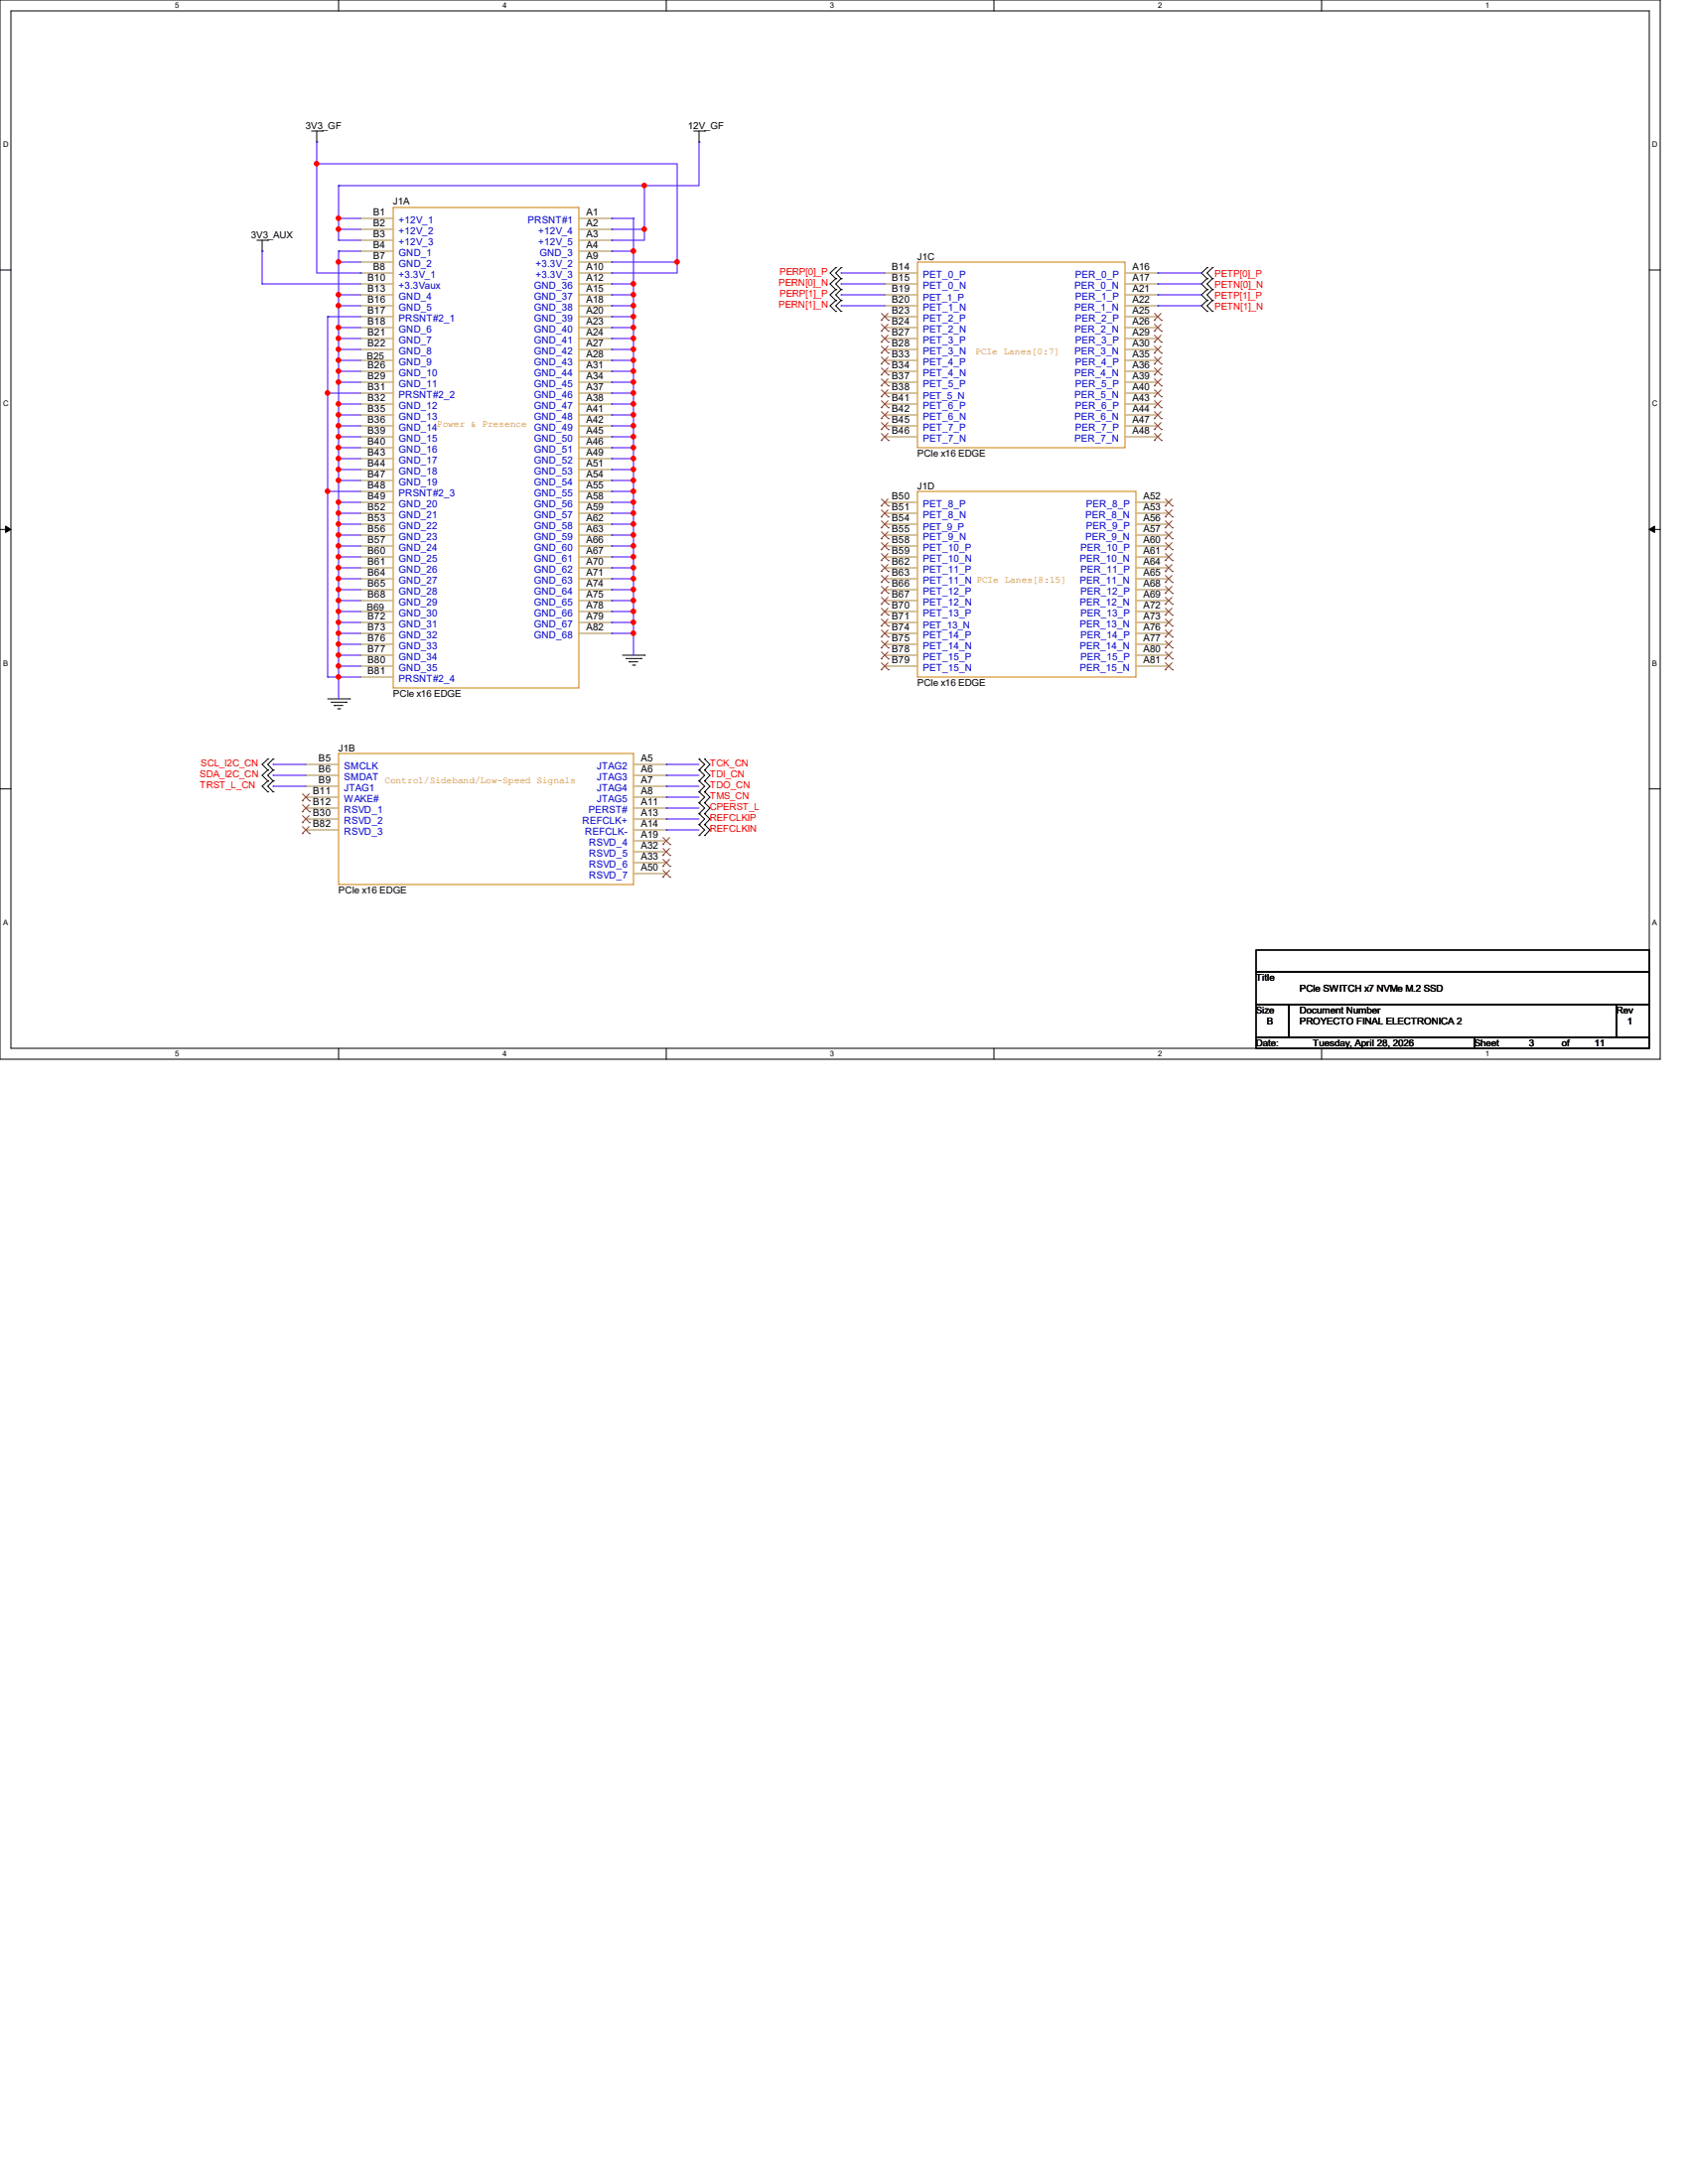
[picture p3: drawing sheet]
<svg xmlns="http://www.w3.org/2000/svg" width="216mm" height="279mm" viewBox="0 0 216 279" stroke-linecap="round" stroke-linejoin="round" font-family="sans-serif">
<path d="M0 0h212.3v135.5h-212.3zM1.4 1.4h209.5v132.7h-209.5z" fill="none" stroke="#000" stroke-width=".13"/>
<g fill="#fff">
<path d="M22.4 .2h.5v1.1h-.5z"/>
<path d="M22.4 134.3h.5v1.1h-.5z"/>
</g>
<path d="M43.3 0v1.4M43.3 134.1v1.4" fill="none" stroke="#000" stroke-width=".13"/>
<g fill="#fff">
<path d="M64.3 .2h.5v1.1h-.5z"/>
<path d="M64.3 134.3h.5v1.1h-.5z"/>
</g>
<path d="M85.2 0v1.4M85.2 134.1v1.4" fill="none" stroke="#000" stroke-width=".13"/>
<g fill="#fff">
<path d="M106.2 .2h.5v1.1h-.5z"/>
<path d="M106.2 134.3h.5v1.1h-.5z"/>
</g>
<path d="M127.1 0v1.4M127.1 134.1v1.4" fill="none" stroke="#000" stroke-width=".13"/>
<g fill="#fff">
<path d="M148.1 .2h.5v1.1h-.5z"/>
<path d="M148.1 134.3h.5v1.1h-.5z"/>
</g>
<path d="M169 0v1.4M169 134.1v1.4" fill="none" stroke="#000" stroke-width=".13"/>
<g fill="#fff">
<path d="M190 .2h.5v1.1h-.5z"/>
<path d="M190 134.3h.5v1.1h-.5z"/>
<path d="M.4 17.9h.7v1.1h-.7z"/>
<path d="M211.3 17.9h.7v1.1h-.7z"/>
<path d="M.4 51.1h.7v1.1h-.7z"/>
<path d="M211.3 51.1h.7v1.1h-.7z"/>
</g>
<path d="M0 34.5h1.4M210.9 34.5h1.4" fill="none" stroke="#000" stroke-width=".13"/>
<g fill="#fff">
<path d="M.4 84.3h.6v1.1h-.6z"/>
<path d="M211.3 84.3h.7v1.1h-.7z"/>
</g>
<path d="M0 67.7h1.4M210.9 67.7h1.4" fill="none" stroke="#000" stroke-width=".13"/>
<path d="M.7 67.3l.7 .4-.7 .4zM210.9 67.7l.7-.4v.8z" fill="#000" stroke="#000" stroke-width=".13"/>
<g fill="#fff">
<path d="M.4 117.5h.6v1.1h-.6z"/>
<path d="M211.3 117.5h.7v1.1h-.7z"/>
</g>
<g fill="none" stroke="#000" stroke-width=".13">
<path d="M39.8 16.8h1.4M40.5 18.2h.1M40.5 16.8v1.4M41.2 16.8h.1M88.7 16.8h1.4M89.4 18.2h.1M89.4 16.8v1.4M90.1 16.8h.1M32.9 30.7h1.3M33.5 32.1h.1M33.5 30.7v1.4M34.2 30.7h.1"/>
<path d="M106.9 35.6h.1M106.9 34.2h.1M106.9 37h.1M106.9 38.4h.1M106.9 39.8h.1M106.9 34.2l-.7 .7 .7 .7M106.9 35.6l-.7 .7 .7 .7M106.9 37l-.7 .7 .7 .7M106.9 38.4l-.7 .7 .7 .7M107.6 35.6h.1M107.6 34.2h.1M107.6 37h.1"/>
<path d="M107.6 38.4h.1M107.6 39.8h.1M107.6 34.2l-.7 .7 .7 .7M107.6 35.6l-.7 .7 .7 .7M107.6 37l-.7 .7 .7 .7M107.6 38.4l-.7 .7 .7 .7M154.4 34.2h.1M154.4 35.6h.1M154.4 37h.1M154.4 38.4h.1M154.4 39.8h.1M154.4 34.2l-.7 .7 .7 .7"/>
<path d="M154.4 35.6l-.7 .7 .7 .7M154.4 37l-.7 .7 .7 .7M154.4 38.4l-.7 .7 .7 .7M155.1 35.6h.1M155.1 34.2h.1M155.1 37h.1M155.1 38.4h.1M155.1 39.8h.1M155.1 38.4l-.7 .7 .7 .7M155.1 34.2l-.7 .7 .7 .7M155.1 35.6l-.7 .7 .7 .7M155.1 37l-.7 .7 .7 .7"/>
<path d="M34.2 98.5h.1M34.2 97.1h.1M34.2 99.9h.1M34.2 97.1l-.7 .7 .7 .7M34.2 98.5l-.7 .7 .7 .7M34.2 99.9l-.7 .7 .7 .7M34.9 98.5h.1M34.9 97.1h.1M34.9 99.9h.1M34.9 97.1l-.7 .7 .7 .7M34.9 98.5l-.7 .7 .7 .7M34.9 99.9l-.7 .7 .7 .7"/>
<path d="M41.9 89.4h2.8M42.3 89.8h2M42.8 90.3h.1M42.8 90.3h1.1M43.2 90.7h.2M43.4 90.7h.1M44.3 89.8h.1M44.7 89.4h.1M79.6 83.8h2.8M80.1 84.2h1.9M80.5 84.7h.1M80.5 84.7h1.1"/>
<path d="M80.9 85.1h.3M81.2 85.1h.1M82 84.2h.1M82.4 83.8h.1M89.4 99.9h.1M89.4 98.5h.1M89.4 97.1h.1M89.4 98.5l.7 .7-.7 .7M89.4 99.9l.7 .7-.7 .7M89.4 97.1l.7 .7-.7 .7M90.1 99.9h.1M90.1 98.5h.1"/>
<path d="M90.1 97.1h.1M90.1 98.5l.7 .7-.7 .7M90.1 99.9l.7 .7-.7 .7M90.1 97.1l.7 .7-.7 .7M0 100.9h1.4M34.2 101.3h.1M34.9 101.3h.1M89.4 106.9h.1M89.4 105.5h.1M89.4 104.1h.1M89.4 102.7h.1M89.4 101.3h.1"/>
<path d="M89.4 105.5l.7 .7-.7 .7M89.4 104.1l.7 .7-.7 .7M89.4 102.7l.7 .7-.7 .7M89.4 101.3l.7 .7-.7 .7M90.1 106.9h.1M90.1 105.5h.1M90.1 104.1h.1M90.1 102.7h.1M90.1 101.3h.1M90.1 105.5l.7 .7-.7 .7M90.1 104.1l.7 .7-.7 .7M90.1 102.7l.7 .7-.7 .7"/>
<path d="M90.1 101.3l.7 .7-.7 .7M210.9 100.9h1.4M160.7 121.5h50.2v2.8h-50.2zM160.7 124.3h50.2v4.2h-50.2zM160.7 128.5h4.1v4.2h-4.1zM160.7 132.7h27.9v1.4h-27.9zM164.8 128.5h42v4.2h-42zM188.6 132.7h22.3v1.4h-22.3zM206.8 128.5h4.1v4.2h-4.1z"/>
</g>
<path d="M50.3 26.5h23.7v61.5h-23.7zM117.3 33.5h26.6v23.8h-26.6zM117.3 62.9h28v23.7h-28zM43.3 96.4h37.7v16.8h-37.7z" fill="none" stroke="#cc8006" stroke-width=".13"/>
<g fill="none" stroke="#a84" stroke-width=".13">
<path d="M46.1 27.9h.1M46.1 29.3h.1M46.1 30.7h.1M46.1 32.1h.1M46.1 33.5h.1M46.1 34.9h.1M46.1 36.3h.1M46.1 37.7h.1M46.1 39.1h.1M46.1 27.9h4.2M46.1 29.3h4.2M46.1 30.7h4.2"/>
<path d="M46.1 32.1h4.2M46.1 33.5h4.2M46.1 34.9h4.2M46.1 36.3h4.2M46.1 37.7h4.2M46.1 39.1h4.2M74 27.9h4.2M74 29.3h4.2M74 30.7h4.2M74 32.1h4.2M74 33.5h4.2M74 34.9h4.2"/>
<path d="M74 36.3h4.2M74 37.7h4.2M74 39.1h4.2M78.2 27.9h.1M78.2 29.3h.1M78.2 30.7h.1M78.2 32.1h.1M78.2 33.5h.1M78.2 34.9h.1M78.2 36.3h.1M78.2 37.7h.1M78.2 39.1h.1"/>
<path d="M113.2 34.9h.1M113.2 36.3h.1M113.2 37.7h.1M113.2 39.1h.1M113.2 34.9h4.1M113.2 36.3h4.1M113.2 37.7h4.1M113.2 39.1h4.1M143.9 34.9h4.2M143.9 36.3h4.2M143.9 37.7h4.2M143.9 39.1h4.2"/>
<path d="M148.1 34.9h.1M148.1 36.3h.1M148.1 37.7h.1M148.1 39.1h.1M46.1 40.5h.1M46.1 41.9h.1M46.1 43.3h.1M46.1 44.7h.1M46.1 46.1h.1M46.1 48.9h.1M46.1 47.5h.1M46.1 50.3h.1"/>
<path d="M46.1 51.7h.1M46.1 54.5h.1M46.1 53.1h.1M46.1 55.9h.1M46.1 57.3h.1M46.1 58.7h.1M46.1 40.5h4.2M46.1 41.9h4.2M46.1 43.3h4.2M46.1 44.7h4.2M46.1 46.1h4.2M46.1 47.5h4.2"/>
<path d="M46.1 48.9h4.2M46.1 50.3h4.2M46.1 51.7h4.2M46.1 53.1h4.2M46.1 54.5h4.2M46.1 55.9h4.2M46.1 57.3h4.2M46.1 58.7h4.2M74 40.5h4.2M74 41.9h4.2M74 43.3h4.2M74 44.7h4.2"/>
<path d="M74 46.1h4.2M74 47.5h4.2M74 48.9h4.2M74 50.3h4.2M74 51.7h4.2M74 53.1h4.2M74 54.5h4.2M74 55.9h4.2M74 57.3h4.2M74 58.7h4.2M78.2 40.5h.1M78.2 41.9h.1"/>
<path d="M78.2 43.3h.1M78.2 44.7h.1M78.2 46.1h.1M78.2 47.5h.1M78.2 48.9h.1M78.2 50.3h.1M78.2 51.7h.1M78.2 53.1h.1M78.2 54.5h.1M78.2 55.9h.1M78.2 57.3h.1M78.2 58.7h.1"/>
<path d="M113.2 40.5h.1M113.2 43.3h.1M113.2 46.1h.1M113.2 48.9h.1M113.2 51.7h.1M113.2 54.5h.1M113.2 41.9h.1M113.2 44.7h.1M113.2 47.5h.1M113.2 50.3h.1M113.2 53.1h.1M113.2 55.9h.1"/>
<path d="M113.2 40.5h4.1M113.2 41.9h4.1M113.2 43.3h4.1M113.2 44.7h4.1M113.2 46.1h4.1M113.2 47.5h4.1M113.2 48.9h4.1M113.2 50.3h4.1M113.2 51.7h4.1M113.2 53.1h4.1M113.2 54.5h4.1M113.2 55.9h4.1"/>
<path d="M143.9 40.5h4.2M143.9 41.9h4.2M143.9 43.3h4.2M143.9 44.7h4.2M143.9 46.1h4.2M143.9 47.5h4.2M143.9 48.9h4.2M143.9 50.3h4.2M143.9 51.7h4.2M143.9 53.1h4.2M143.9 54.5h4.2M143.9 55.9h4.2"/>
<path d="M148.1 40.5h.1M148.1 43.3h.1M148.1 46.1h.1M148.1 48.9h.1M148.1 51.7h.1M148.1 54.5h.1M148.1 41.9h.1M148.1 44.7h.1M148.1 47.5h.1M148.1 50.3h.1M148.1 53.1h.1M148.1 55.9h.1"/>
<path d="M46.1 60.1h.1M46.1 61.5h.1M46.1 62.9h.1M46.1 65.7h.1M46.1 64.3h.1M46.1 67.1h.1M46.1 68.5h.1M46.1 69.8h.1M46.1 71.2h.1M46.1 72.6h.1M46.1 74h.1M46.1 75.4h.1"/>
<path d="M46.1 76.8h.1M46.1 78.2h.1M46.1 79.6h.1M46.1 60.1h4.2M46.1 61.5h4.2M46.1 62.9h4.2M46.1 64.3h4.2M46.1 65.7h4.2M46.1 68.5h4.2M46.1 69.8h4.2M46.1 71.2h4.2M46.1 72.6h4.2"/>
<path d="M46.1 74h4.2M46.1 75.4h4.2M46.1 76.8h4.2M46.1 78.2h4.2M46.1 79.6h4.2M46.1 67.1h4.2M74 60.1h4.2M74 61.5h4.2M74 62.9h4.2M74 64.3h4.2M74 65.7h4.2M74 68.5h4.2"/>
<path d="M74 69.8h4.2M74 71.2h4.2M74 72.6h4.2M74 74h4.2M74 75.4h4.2M74 76.8h4.2M74 78.2h4.2M74 79.6h4.2M74 67.1h4.2M78.2 60.1h.1M78.2 61.5h.1M78.2 62.9h.1"/>
<path d="M78.2 64.3h.1M78.2 65.7h.1M78.2 68.5h.1M78.2 69.8h.1M78.2 71.2h.1M78.2 72.6h.1M78.2 74h.1M78.2 75.4h.1M78.2 76.8h.1M78.2 78.2h.1M78.2 79.6h.1M78.2 67.1h.1"/>
<path d="M113.2 64.3h.1M113.2 65.7h.1M113.2 67.1h.1M113.2 69.8h.1M113.2 72.6h.1M113.2 75.4h.1M113.2 78.2h.1M113.2 68.5h.1M113.2 71.2h.1M113.2 74h.1M113.2 76.8h.1M113.2 79.6h.1"/>
<path d="M113.2 64.3h4.1M113.2 65.7h4.1M113.2 68.5h4.1M113.2 69.8h4.1M113.2 71.2h4.1M113.2 72.6h4.1M113.2 74h4.1M113.2 75.4h4.1M113.2 76.8h4.1M113.2 78.2h4.1M113.2 79.6h4.1M113.2 67.1h4.1"/>
<path d="M145.3 64.3h4.2M145.3 65.7h4.2M145.3 68.5h4.2M145.3 69.8h4.2M145.3 71.2h4.2M145.3 72.6h4.2M145.3 74h4.2M145.3 75.4h4.2M145.3 76.8h4.2M145.3 78.2h4.2M145.3 79.6h4.2M145.3 67.1h4.2"/>
<path d="M149.5 64.3h.1M149.5 65.7h.1M149.5 67.1h.1M149.5 69.8h.1M149.5 72.6h.1M149.5 75.4h.1M149.5 78.2h.1M149.5 68.5h.1M149.5 71.2h.1M149.5 74h.1M149.5 76.8h.1M149.5 79.6h.1"/>
<path d="M39.1 97.8h.1M39.1 99.2h.1M39.1 97.8h4.2M39.1 99.2h4.2M46.1 81h.1M46.1 82.4h.1M46.1 83.8h.1M46.1 85.2h.1M46.1 86.6h.1M46.1 81h4.2M46.1 82.4h4.2M46.1 83.8h4.2"/>
<path d="M46.1 85.2h4.2M46.1 86.6h4.2M74 81h4.2M78.2 81h.1M81 97.8h4.2M81 99.2h4.2M85.2 97.8h.1M85.2 99.2h.1M113.2 81h.1M113.2 83.8h.1M113.2 82.4h.1M113.2 85.2h.1"/>
<path d="M113.2 81h4.1M113.2 82.4h4.1M113.2 83.8h4.1M113.2 85.2h4.1M145.3 81h4.2M145.3 82.4h4.2M145.3 83.8h4.2M145.3 85.2h4.2M149.5 81h.1M149.5 83.8h.1M149.5 82.4h.1M149.5 85.2h.1"/>
<path d="M39.1 100.6h.1M39.1 102h.1M39.1 103.4h.1M39.1 104.8h.1M39.1 106.2h.1M39.1 100.6h4.2M39.1 102h4.2M39.1 103.4h4.2M39.1 104.8h4.2M39.1 106.2h4.2M81 100.6h4.2M81 102h4.2"/>
<path d="M81 103.4h4.2M81 104.8h4.2M81 106.2h4.2M81 107.6h4.2M81 109h4.2M81 110.4h4.2M81 111.8h4.2M85.2 100.6h.1M85.2 102h.1M85.2 103.4h.1M85.2 104.8h.1M85.2 106.2h.1"/>
<path d="M85.2 107.6h.1M85.2 109h.1M85.2 110.4h.1M85.2 111.8h.1"/>
</g>
<g fill="none" stroke="#804000" stroke-width=".13">
<path d="M112.7 41h.1M112.7 43.8h.1M112.7 46.6h.1M112.7 49.4h.1M112.7 52.2h.1M112.7 54.9h.1M112.7 42.4h.1M112.7 45.2h.1M112.7 48h.1M112.7 50.8h.1M112.7 53.6h.1M112.7 56.3h.1"/>
<path d="M112.7 40.1l.9 .9M112.7 42.9l.9 .9M112.7 45.7l.9 .9M112.7 48.5l.9 .9M112.7 51.3l.9 .9M112.7 54.1l.9 .8M112.7 41.5l.9 .9M112.7 44.3l.9 .9M112.7 47.1l.9 .9M112.7 49.9l.9 .9M112.7 52.7l.9 .9M112.7 55.5l.9 .8"/>
<path d="M113.6 40.1l-.9 .9M113.6 42.9l-.9 .9M113.6 45.7l-.9 .9M113.6 48.5l-.9 .9M113.6 51.3l-.9 .9M113.6 54.1l-.9 .8M113.6 41.5l-.9 .9M113.6 44.3l-.9 .9M113.6 47.1l-.9 .9M113.6 49.9l-.9 .9M113.6 52.7l-.9 .9M113.6 55.5l-.9 .8"/>
<path d="M113.6 41h.1M113.6 43.8h.1M113.6 46.6h.1M113.6 49.4h.1M113.6 52.2h.1M113.6 54.9h.1M113.6 42.4h.1M113.6 45.2h.1M113.6 48h.1M113.6 50.8h.1M113.6 53.6h.1M113.6 56.3h.1"/>
<path d="M147.6 41h.1M147.6 43.8h.1M147.6 46.6h.1M147.6 49.4h.1M147.6 52.2h.1M147.6 54.9h.1M147.6 42.4h.1M147.6 45.2h.1M147.6 48h.1M147.6 50.8h.1M147.6 53.6h.1M147.6 56.3h.1"/>
<path d="M147.7 40.1l.8 .9M147.7 42.9l.8 .9M147.7 45.7l.8 .9M147.7 48.5l.8 .9M147.7 51.3l.8 .9M147.7 54.1l.8 .8M147.7 41.5l.8 .9M147.7 44.3l.8 .9M147.7 47.1l.8 .9M147.7 49.9l.8 .9M147.7 52.7l.8 .9M147.7 55.5l.8 .8"/>
<path d="M148.5 40.1l-.9 .9M148.5 42.9l-.9 .9M148.5 45.7l-.9 .9M148.5 48.5l-.9 .9M148.5 51.3l-.9 .9M148.5 54.1l-.9 .8M148.5 41.5l-.9 .9M148.5 44.3l-.9 .9M148.5 47.1l-.9 .9M148.5 49.9l-.9 .9M148.5 52.7l-.9 .9M148.5 55.5l-.9 .8"/>
<path d="M148.5 41h.1M148.5 43.8h.1M148.5 46.6h.1M148.5 49.4h.1M148.5 52.2h.1M148.5 54.9h.1M148.5 42.4h.1M148.5 45.2h.1M148.5 48h.1M148.5 50.8h.1M148.5 53.6h.1M148.5 56.3h.1"/>
<path d="M112.7 64.7h.1M112.7 66.1h.1M112.7 67.5h.1M112.7 70.3h.1M112.7 73.1h.1M112.7 75.9h.1M112.7 78.7h.1M112.7 68.9h.1M112.7 71.7h.1M112.7 74.5h.1M112.7 77.3h.1M112.7 63.8l.9 .9"/>
<path d="M112.7 65.2l.9 .9M112.7 66.6l.9 .9M112.7 69.4l.9 .9M112.7 72.2l.9 .9M112.7 75l.9 .9M112.7 77.8l.9 .9M112.7 68l.9 .9M112.7 70.8l.9 .9M112.7 73.6l.9 .9M112.7 76.4l.9 .9M112.7 79.2l.9 .9M113.6 77.8l-.9 .9"/>
<path d="M113.6 79.2l-.9 .9M113.6 63.8l-.9 .9M113.6 65.2l-.9 .9M113.6 66.6l-.9 .9M113.6 69.4l-.9 .9M113.6 72.2l-.9 .9M113.6 75l-.9 .9M113.6 68l-.9 .9M113.6 70.8l-.9 .9M113.6 73.6l-.9 .9M113.6 76.4l-.9 .9M113.6 64.7h.1"/>
<path d="M113.6 66.1h.1M113.6 67.5h.1M113.6 70.3h.1M113.6 73.1h.1M113.6 75.9h.1M113.6 78.7h.1M113.6 68.9h.1M113.6 71.7h.1M113.6 74.5h.1M113.6 77.3h.1M149 64.7h.1M149 66.1h.1"/>
<path d="M149 67.5h.1M149 70.3h.1M149 73.1h.1M149 75.9h.1M149 78.7h.1M149 68.9h.1M149 71.7h.1M149 74.5h.1M149 77.3h.1M149.1 63.8l.8 .9M149.1 65.2l.8 .9M149.1 66.6l.8 .9"/>
<path d="M149.1 69.4l.8 .9M149.1 72.2l.8 .9M149.1 75l.8 .9M149.1 77.8l.8 .9M149.1 68l.8 .9M149.1 70.8l.8 .9M149.1 73.6l.8 .9M149.1 76.4l.8 .9M149.1 79.2l.8 .9M149.9 63.8l-.9 .9M149.9 65.2l-.9 .9M149.9 66.6l-.9 .9"/>
<path d="M149.9 69.4l-.9 .9M149.9 72.2l-.9 .9M149.9 75l-.9 .9M149.9 77.8l-.9 .9M149.9 68l-.9 .9M149.9 70.8l-.9 .9M149.9 73.6l-.9 .9M149.9 76.4l-.9 .9M149.9 79.2l-.9 .9M149.9 64.7h.1M149.9 66.1h.1M149.9 67.5h.1"/>
<path d="M149.9 70.3h.1M149.9 73.1h.1M149.9 75.9h.1M149.9 78.7h.1M149.9 68.9h.1M149.9 71.7h.1M149.9 74.5h.1M149.9 77.3h.1M112.7 81.5h.1M112.7 84.3h.1M112.7 80.1h.1M112.7 82.9h.1"/>
<path d="M112.7 85.7h.1M112.7 80.6l.9 .9M112.7 83.4l.9 .9M112.7 82l.9 .9M112.7 84.8l.9 .9M113.6 80.6l-.9 .9M113.6 83.4l-.9 .9M113.6 82l-.9 .9M113.6 84.8l-.9 .9M113.6 81.5h.1M113.6 84.3h.1M113.6 80.1h.1"/>
<path d="M113.6 82.9h.1M113.6 85.7h.1M149 81.5h.1M149 84.3h.1M149 80.1h.1M149 82.9h.1M149 85.7h.1M149.1 80.6l.8 .9M149.1 83.4l.8 .9M149.1 82l.8 .9M149.1 84.8l.8 .9M149.9 80.6l-.9 .9"/>
<path d="M149.9 83.4l-.9 .9M149.9 82l-.9 .9M149.9 84.8l-.9 .9M149.9 81.5h.1M149.9 84.3h.1M149.9 80.1h.1M149.9 82.9h.1M149.9 85.7h.1M38.7 102.4h.1M38.7 103.8h.1M38.7 105.2h.1M38.7 106.6h.1"/>
<path d="M38.7 101.6l.9 .8M38.7 103l.9 .8M38.7 104.4l.9 .8M38.7 105.7l.9 .9M39.5 101.6l-.8 .8M39.5 103l-.8 .8M39.5 104.4l-.8 .8M39.5 105.7l-.8 .9M39.6 102.4h.1M39.6 103.8h.1M39.6 105.2h.1M39.6 106.6h.1"/>
<path d="M84.8 108h.1M84.8 109.4h.1M84.8 110.8h.1M84.8 112.2h.1M84.8 107.1l.9 .9M84.8 108.5l.9 .9M84.8 109.9l.9 .9M84.8 111.3l.9 .9M85.6 108.5l-.8 .9M85.6 111.3l-.8 .9M85.6 109.9l-.8 .9M85.6 107.1l-.8 .9"/>
<path d="M85.7 108h.1M85.7 109.4h.1M85.7 110.8h.1M85.7 112.2h.1"/>
</g>
<g fill="none" stroke="#4200ff" stroke-width=".13">
<path d="M40.5 18.2h.1M40.5 18.2v16.7h5.6M89.4 18.2h.1M89.4 18.2v5.5h-46.1M33.5 36.3h.1M33.5 32.1h.1M33.5 36.3h12.6M33.5 32.1v4.2M40.5 21h.1M40.5 21h46.1v13.9h-8.4M43.3 32.1h.1M43.3 39.1h.1"/>
<path d="M43.3 37.7h.1M43.3 33.5h.1M43.3 27.9h.1M43.3 30.7h.1M43.3 29.3h.1M43.3 23.7h.1M43.3 32.1h2.8M43.3 37.7h2.8M43.3 39.1h2.8M43.3 23.7v7M43.3 32.1v57.3M43.3 33.5h2.8"/>
<path d="M43.3 27.9h2.8M43.3 30.7h2.8M43.3 29.3h2.8M46.1 34.9h.1M78.2 32.1h.1M78.2 36.3h.1M78.2 37.7h.1M78.2 39.1h.1M78.2 27.9h.1M78.2 29.3h.1M78.2 30.7h.1M78.2 33.5h.1"/>
<path d="M78.2 34.9h.1M78.2 32.1h2.8M78.2 36.3h2.8M78.2 37.7h2.8M78.2 39.1h2.8M78.2 33.5h8.4M78.2 27.9h2.8M78.2 29.3h4.2M81 32.1h.1M81 36.3h.1M81 37.7h.1M81 39.1h.1"/>
<path d="M81 27.9h.1M81 27.9v55.9M82.4 29.3h.1M82.4 23.7h.1M82.4 23.7v7h-4.2M86.6 33.5h.1M107.6 34.9h.1M107.6 36.3h.1M107.6 37.7h.1M107.6 39.1h.1M107.6 36.3h5.6M107.6 37.7h5.6"/>
<path d="M107.6 39.1h5.6M107.6 34.9h5.6M148.1 34.9h.1M148.1 36.3h.1M148.1 37.7h.1M148.1 39.1h.1M148.1 36.3h5.6M148.1 37.7h5.6M148.1 39.1h5.6M148.1 34.9h5.6M41.9 40.5h.1M41.9 50.3h.1"/>
<path d="M41.9 40.5h4.2M41.9 50.3h4.2M41.9 40.5v46.1M43.3 58.7h.1M43.3 57.3h.1M43.3 55.9h.1M43.3 54.5h.1M43.3 53.1h.1M43.3 51.7h.1M43.3 48.9h.1M43.3 47.5h.1M43.3 46.1h.1"/>
<path d="M43.3 44.7h.1M43.3 43.3h.1M43.3 41.9h.1M43.3 41.9h2.8M43.3 43.3h2.8M43.3 44.7h2.8M43.3 46.1h2.8M43.3 47.5h2.8M43.3 48.9h2.8M43.3 51.7h2.8M43.3 53.1h2.8M43.3 54.5h2.8"/>
<path d="M43.3 55.9h2.8M43.3 57.3h2.8M43.3 58.7h2.8M78.2 40.5h.1M78.2 41.9h.1M78.2 43.3h.1M78.2 44.7h.1M78.2 46.1h.1M78.2 47.5h.1M78.2 48.9h.1M78.2 50.3h.1M78.2 51.7h.1"/>
<path d="M78.2 53.1h.1M78.2 54.5h.1M78.2 55.9h.1M78.2 57.3h.1M78.2 58.7h.1M78.2 40.5h2.8M78.2 41.9h2.8M78.2 43.3h2.8M78.2 44.7h2.8M78.2 46.1h2.8M78.2 47.5h2.8M78.2 48.9h2.8"/>
<path d="M78.2 50.3h2.8M78.2 51.7h2.8M78.2 53.1h2.8M78.2 54.5h2.8M78.2 55.9h2.8M78.2 57.3h2.8M78.2 58.7h2.8M81 40.5h.1M81 41.9h.1M81 43.3h.1M81 44.7h.1M81 46.1h.1"/>
<path d="M81 47.5h.1M81 48.9h.1M81 50.3h.1M81 51.7h.1M81 53.1h.1M81 54.5h.1M81 55.9h.1M81 57.3h.1M81 58.7h.1M41.9 62.9h.1M41.9 62.9h4.2M43.3 79.6h.1"/>
<path d="M43.3 78.2h.1M43.3 76.8h.1M43.3 75.4h.1M43.3 74h.1M43.3 72.6h.1M43.3 71.2h.1M43.3 69.8h.1M43.3 68.5h.1M43.3 67.1h.1M43.3 65.7h.1M43.3 64.3h.1M43.3 61.5h.1"/>
<path d="M43.3 60.1h.1M43.3 60.1h2.8M43.3 61.5h2.8M43.3 64.3h2.8M43.3 65.7h2.8M43.3 67.1h2.8M43.3 68.5h2.8M43.3 69.8h2.8M43.3 71.2h2.8M43.3 72.6h2.8M43.3 74h2.8M43.3 75.4h2.8"/>
<path d="M43.3 76.8h2.8M43.3 78.2h2.8M43.3 79.6h2.8M78.2 60.1h.1M78.2 61.5h.1M78.2 62.9h.1M78.2 64.3h.1M78.2 65.7h.1M78.2 67.1h.1M78.2 68.5h.1M78.2 69.8h.1M78.2 71.2h.1"/>
<path d="M78.2 72.6h.1M78.2 74h.1M78.2 75.4h.1M78.2 76.8h.1M78.2 78.2h.1M78.2 79.6h.1M78.2 60.1h2.8M78.2 61.5h2.8M78.2 62.9h2.8M78.2 64.3h2.8M78.2 65.7h2.8M78.2 67.1h2.8"/>
<path d="M78.2 68.5h2.8M78.2 69.8h2.8M78.2 71.2h2.8M78.2 72.6h2.8M78.2 74h2.8M78.2 75.4h2.8M78.2 76.8h2.8M78.2 78.2h2.8M78.2 79.6h2.8M81 60.1h.1M81 61.5h.1M81 62.9h.1"/>
<path d="M81 64.3h.1M81 65.7h.1M81 67.1h.1M81 68.5h.1M81 69.8h.1M81 71.2h.1M81 72.6h.1M81 74h.1M81 75.4h.1M81 76.8h.1M81 78.2h.1M81 79.6h.1"/>
<path d="M34.9 97.8h.1M34.9 99.2h.1M34.9 97.8h4.2M34.9 99.2h4.2M41.9 86.6h.1M41.9 86.6h4.2M43.3 85.2h.1M43.3 83.8h.1M43.3 82.4h.1M43.3 81h.1M43.3 86.6h.1M43.3 81h2.8"/>
<path d="M43.3 85.2h2.8M43.3 83.8h2.8M43.3 82.4h2.8M78.2 81h.1M78.2 81h2.8M81 81h.1M85.2 97.8h.1M85.2 99.2h.1M85.2 97.8h4.2M85.2 99.2h4.2M34.9 100.6h.1M34.9 100.6h4.2"/>
<path d="M85.2 103.4h.1M85.2 104.8h.1M85.2 106.2h.1M85.2 100.6h.1M85.2 102h.1M85.2 103.4h4.2M85.2 104.8h4.2M85.2 106.2h4.2M85.2 100.6h4.2M85.2 102h4.2"/>
</g>
<g fill="#f00" stroke="#f00" stroke-width=".13">
<circle cx="81" cy="81" r=".28"/>
<circle cx="81" cy="36.3" r=".28"/>
<circle cx="81" cy="32.1" r=".28"/>
<circle cx="81" cy="37.7" r=".28"/>
<circle cx="81" cy="39.1" r=".28"/>
<circle cx="81" cy="40.5" r=".28"/>
<circle cx="81" cy="41.9" r=".28"/>
<circle cx="81" cy="43.3" r=".28"/>
<circle cx="81" cy="44.7" r=".28"/>
<circle cx="81" cy="46.1" r=".28"/>
<circle cx="81" cy="47.5" r=".28"/>
<circle cx="81" cy="48.9" r=".28"/>
<circle cx="81" cy="50.3" r=".28"/>
<circle cx="81" cy="51.7" r=".28"/>
<circle cx="81" cy="53.1" r=".28"/>
<circle cx="81" cy="54.5" r=".28"/>
<circle cx="81" cy="55.9" r=".28"/>
<circle cx="81" cy="57.3" r=".28"/>
<circle cx="81" cy="58.7" r=".28"/>
<circle cx="81" cy="60" r=".28"/>
<circle cx="81" cy="61.4" r=".28"/>
<circle cx="81" cy="62.8" r=".28"/>
<circle cx="81" cy="64.2" r=".28"/>
<circle cx="81" cy="65.6" r=".28"/>
<circle cx="81" cy="67" r=".28"/>
<circle cx="81" cy="69.8" r=".28"/>
<circle cx="81" cy="68.4" r=".28"/>
<circle cx="81" cy="71.2" r=".28"/>
<circle cx="81" cy="72.6" r=".28"/>
<circle cx="81" cy="74" r=".28"/>
<circle cx="81" cy="75.4" r=".28"/>
<circle cx="81" cy="76.8" r=".28"/>
<circle cx="81" cy="78.2" r=".28"/>
<circle cx="81" cy="79.6" r=".28"/>
<circle cx="43.3" cy="83.8" r=".28"/>
<circle cx="43.3" cy="82.4" r=".28"/>
<circle cx="43.3" cy="81" r=".28"/>
<circle cx="43.3" cy="79.6" r=".28"/>
<circle cx="43.3" cy="78.2" r=".28"/>
<circle cx="43.3" cy="76.8" r=".28"/>
<circle cx="43.3" cy="75.4" r=".28"/>
<circle cx="43.3" cy="74" r=".28"/>
<circle cx="43.3" cy="72.6" r=".28"/>
<circle cx="43.3" cy="71.2" r=".28"/>
<circle cx="43.3" cy="69.8" r=".28"/>
<circle cx="43.3" cy="68.4" r=".28"/>
<circle cx="43.3" cy="67" r=".28"/>
<circle cx="43.3" cy="65.6" r=".28"/>
<circle cx="43.3" cy="64.2" r=".28"/>
<circle cx="43.3" cy="61.4" r=".28"/>
<circle cx="43.3" cy="60" r=".28"/>
<circle cx="43.3" cy="58.7" r=".28"/>
<circle cx="43.3" cy="57.3" r=".28"/>
<circle cx="43.3" cy="55.9" r=".28"/>
<circle cx="43.3" cy="54.5" r=".28"/>
<circle cx="43.3" cy="53.1" r=".28"/>
<circle cx="43.3" cy="51.7" r=".28"/>
<circle cx="43.3" cy="48.9" r=".28"/>
<circle cx="43.3" cy="47.5" r=".28"/>
<circle cx="43.3" cy="46.1" r=".28"/>
<circle cx="43.3" cy="44.7" r=".28"/>
<circle cx="43.3" cy="43.3" r=".28"/>
<circle cx="43.3" cy="41.9" r=".28"/>
<circle cx="43.3" cy="39.1" r=".28"/>
<circle cx="43.3" cy="37.7" r=".28"/>
<circle cx="43.3" cy="33.5" r=".28"/>
<circle cx="43.3" cy="86.6" r=".28"/>
<circle cx="43.3" cy="85.2" r=".28"/>
<circle cx="43.3" cy="29.3" r=".28"/>
<circle cx="82.4" cy="29.3" r=".28"/>
<circle cx="82.4" cy="23.7" r=".28"/>
<circle cx="43.3" cy="27.9" r=".28"/>
<circle cx="86.6" cy="33.5" r=".28"/>
<circle cx="41.9" cy="62.8" r=".28"/>
<circle cx="41.9" cy="50.3" r=".28"/>
<circle cx="40.5" cy="20.9" r=".28"/>
</g>
<g font-size="1.3">
<text x="47.7" y="27.6">B1</text>
<text x="47.7" y="29">B2</text>
<text x="75" y="27.6">A1</text>
<text x="75" y="29">A2</text>
<text x="47" y="36">B10</text>
<text x="47.7" y="30.4">B3</text>
<text x="47.7" y="31.8">B4</text>
<text x="47.7" y="33.2">B7</text>
<text x="47.7" y="34.6">B8</text>
<text x="75" y="30.4">A3</text>
<text x="75" y="31.8">A4</text>
<text x="75" y="33.2">A9</text>
<text x="75" y="34.6">A10</text>
<text x="75" y="36">A12</text>
<text x="114.1" y="34.6">B14</text>
<text x="114.1" y="36">B15</text>
<text x="144.9" y="34.6">A16</text>
<text x="144.9" y="36">A17</text>
<text x="47" y="37.4">B13</text>
<text x="47" y="40.2">B17</text>
<text x="47" y="38.8">B16</text>
<text x="47" y="41.6">B18</text>
<text x="75" y="37.4">A15</text>
<text x="75" y="38.8">A18</text>
<text x="75" y="40.2">A20</text>
<text x="75" y="41.6">A23</text>
<text x="114.1" y="37.4">B19</text>
<text x="114.1" y="40.2">B23</text>
<text x="114.1" y="38.8">B20</text>
<text x="114.1" y="41.6">B24</text>
<text x="144.9" y="37.4">A21</text>
<text x="144.9" y="40.2">A25</text>
<text x="144.9" y="38.8">A22</text>
<text x="144.9" y="41.6">A26</text>
<text x="47" y="43">B21</text>
<text x="47" y="44.4">B22</text>
<text x="47" y="47.2">B26</text>
<text x="75" y="43">A24</text>
<text x="75" y="44.4">A27</text>
<text x="75" y="45.8">A28</text>
<text x="75" y="47.2">A31</text>
<text x="114.1" y="43">B27</text>
<text x="114.1" y="45.8">B33</text>
<text x="114.1" y="44.4">B28</text>
<text x="114.1" y="47.2">B34</text>
<text x="144.9" y="43">A29</text>
<text x="144.9" y="45.8">A35</text>
<text x="144.9" y="44.4">A30</text>
<text x="144.9" y="47.2">A36</text>
<text x="47" y="48.6">B29</text>
<text x="47" y="50">B31</text>
<text x="47" y="51.3">B32</text>
<text x="47" y="52.7">B35</text>
<text x="75" y="48.6">A34</text>
<text x="75" y="50">A37</text>
<text x="75" y="51.3">A38</text>
<text x="75" y="52.7">A41</text>
<text x="114.1" y="48.6">B37</text>
<text x="114.1" y="51.3">B41</text>
<text x="114.1" y="50">B38</text>
<text x="114.1" y="52.7">B42</text>
<text x="144.9" y="48.6">A39</text>
<text x="144.9" y="51.3">A43</text>
<text x="144.9" y="50">A40</text>
<text x="144.9" y="52.7">A44</text>
<text x="47" y="54.1">B36</text>
<text x="47" y="55.5">B39</text>
<text x="47" y="56.9">B40</text>
<text x="47" y="58.3">B43</text>
<text x="47" y="59.7">B44</text>
<text x="75" y="54.1">A42</text>
<text x="75" y="55.5">A45</text>
<text x="75" y="56.9">A46</text>
<text x="75" y="58.3">A49</text>
<text x="75" y="59.7">A51</text>
<text x="114.1" y="54.1">B45</text>
<text x="114.1" y="55.5">B46</text>
<text x="144.9" y="54.1">A47</text>
<text x="144.9" y="55.5">A48</text>
<text x="47" y="61.1">B47</text>
<text x="47" y="62.5">B48</text>
<text x="47" y="65.3">B52</text>
<text x="47" y="63.9">B49</text>
<text x="75" y="61.1">A54</text>
<text x="75" y="62.5">A55</text>
<text x="75" y="63.9">A58</text>
<text x="75" y="65.3">A59</text>
<text x="114.1" y="63.9">B50</text>
<text x="114.1" y="65.3">B51</text>
<text x="146.3" y="63.9">A52</text>
<text x="146.3" y="65.3">A53</text>
<text x="47" y="66.7">B53</text>
<text x="47" y="68.1">B56</text>
<text x="47" y="69.5">B57</text>
<text x="47" y="70.9">B60</text>
<text x="75" y="68.1">A63</text>
<text x="75" y="69.5">A66</text>
<text x="75" y="70.9">A67</text>
<text x="75" y="66.7">A62</text>
<text x="114.1" y="66.7">B54</text>
<text x="114.1" y="69.5">B58</text>
<text x="114.1" y="68.1">B55</text>
<text x="114.1" y="70.9">B59</text>
<text x="146.3" y="66.7">A56</text>
<text x="146.3" y="69.5">A60</text>
<text x="146.3" y="68.1">A57</text>
<text x="146.3" y="70.9">A61</text>
<text x="47" y="72.3">B61</text>
<text x="47" y="73.7">B64</text>
<text x="47" y="75.1">B65</text>
<text x="47" y="76.5">B68</text>
<text x="75" y="72.3">A70</text>
<text x="75" y="73.7">A71</text>
<text x="75" y="75.1">A74</text>
<text x="75" y="76.5">A75</text>
<text x="75" y="77.9">A78</text>
<text x="114.1" y="72.3">B62</text>
<text x="114.1" y="75.1">B66</text>
<text x="114.1" y="77.9">B70</text>
<text x="114.1" y="73.7">B63</text>
<text x="114.1" y="76.5">B67</text>
<text x="146.3" y="72.3">A64</text>
<text x="146.3" y="75.1">A68</text>
<text x="146.3" y="77.9">A72</text>
<text x="146.3" y="73.7">A65</text>
<text x="146.3" y="76.5">A69</text>
<text x="47" y="79.3">B72</text>
<text x="47" y="80.7">B73</text>
<text x="47" y="82.1">B76</text>
<text x="47" y="83.5">B77</text>
<text x="75" y="79.3">A79</text>
<text x="75" y="80.7">A82</text>
<text x="114.1" y="80.7">B74</text>
<text x="114.1" y="83.5">B78</text>
<text x="114.1" y="79.3">B71</text>
<text x="114.1" y="82.1">B75</text>
<text x="146.3" y="80.7">A76</text>
<text x="146.3" y="83.5">A80</text>
<text x="146.3" y="79.3">A73</text>
<text x="146.3" y="82.1">A77</text>
<text x="47" y="84.9">B80</text>
<text x="47" y="86.3">B81</text>
<text x="114.1" y="84.9">B79</text>
<text x="146.3" y="84.9">A81</text>
<text x="40" y="101.6">B11</text>
<text x="40.8" y="97.4">B5</text>
<text x="40.8" y="98.8">B6</text>
<text x="40.8" y="100.2">B9</text>
<text x="82" y="97.4">A5</text>
<text x="82" y="98.8">A6</text>
<text x="82" y="100.2">A7</text>
<text x="82" y="101.6">A8</text>
<text x="40" y="103">B12</text>
<text x="40" y="104.4">B30</text>
<text x="40" y="105.8">B82</text>
<text x="82" y="103">A11</text>
<text x="82" y="104.4">A13</text>
<text x="82" y="105.8">A14</text>
<text x="82" y="107.2">A19</text>
<text x="82" y="108.6">A32</text>
<text x="82" y="110">A33</text>
<text x="82" y="111.4">A50</text>
</g>
<g font-size="1.3" fill="#00c">
<text x="51" y="28.5">+12V_1</text>
<text x="51" y="29.9">+12V_2</text>
<text x="67.5" y="28.5">PRSNT#1</text>
<text x="68.9" y="29.9">+12V_4</text>
<text x="51" y="31.3">+12V_3</text>
<text x="51" y="32.7">GND_1</text>
<text x="51" y="34.1">GND_2</text>
<text x="51" y="35.5">+3.3V_1</text>
<text x="68.5" y="34.1">+3.3V_2</text>
<text x="68.5" y="35.5">+3.3V_3</text>
<text x="68.9" y="31.3">+12V_5</text>
<text x="69" y="32.7">GND_3</text>
<text x="118.1" y="35.5">PET_0_P</text>
<text x="137.5" y="35.5">PER_0_P</text>
<text x="51" y="36.9">+3.3Vaux</text>
<text x="51" y="38.3">GND_4</text>
<text x="51" y="41.1">PRSNT#2_1</text>
<text x="51" y="39.7">GND_5</text>
<text x="68.3" y="36.9">GND_36</text>
<text x="68.3" y="38.3">GND_37</text>
<text x="68.3" y="39.7">GND_38</text>
<text x="68.3" y="41.1">GND_39</text>
<text x="118.1" y="36.9">PET_0_N</text>
<text x="118.1" y="41.1">PET_2_P</text>
<text x="118.1" y="39.7">PET_1_N</text>
<text x="137.5" y="36.9">PER_0_N</text>
<text x="137.5" y="39.7">PER_1_N</text>
<text x="137.5" y="38.3">PER_1_P</text>
<text x="137.5" y="41.1">PER_2_P</text>
<text x="51" y="42.5">GND_6</text>
<text x="51" y="43.9">GND_7</text>
<text x="51" y="45.3">GND_8</text>
<text x="51" y="46.7">GND_9</text>
<text x="68.3" y="42.5">GND_40</text>
<text x="68.3" y="43.9">GND_41</text>
<text x="68.3" y="45.3">GND_42</text>
<text x="68.3" y="46.7">GND_43</text>
<text x="118.1" y="43.9">PET_3_P</text>
<text x="118.1" y="46.7">PET_4_P</text>
<text x="118.1" y="42.5">PET_2_N</text>
<text x="118.1" y="45.3">PET_3_N</text>
<text x="137.5" y="42.5">PER_2_N</text>
<text x="137.5" y="45.3">PER_3_N</text>
<text x="137.5" y="43.9">PER_3_P</text>
<text x="137.5" y="46.7">PER_4_P</text>
<text x="51" y="49.5">GND_11</text>
<text x="51" y="48.1">GND_10</text>
<text x="51" y="50.9">PRSNT#2_2</text>
<text x="51" y="52.3">GND_12</text>
<text x="51" y="53.7">GND_13</text>
<text x="68.3" y="48.1">GND_44</text>
<text x="68.3" y="49.5">GND_45</text>
<text x="68.3" y="50.9">GND_46</text>
<text x="68.3" y="52.3">GND_47</text>
<text x="68.3" y="53.7">GND_48</text>
<text x="118.1" y="49.5">PET_5_P</text>
<text x="118.1" y="52.3">PET_6_P</text>
<text x="118.1" y="48.1">PET_4_N</text>
<text x="118.1" y="53.7">PET_6_N</text>
<text x="137.5" y="48.1">PER_4_N</text>
<text x="137.5" y="50.9">PER_5_N</text>
<text x="137.5" y="53.7">PER_6_N</text>
<text x="137.5" y="49.5">PER_5_P</text>
<text x="137.5" y="52.3">PER_6_P</text>
<text x="51" y="55.1">GND_14</text>
<text x="51" y="56.5">GND_15</text>
<text x="51" y="57.9">GND_16</text>
<text x="51" y="59.3">GND_17</text>
<text x="68.3" y="55.1">GND_49</text>
<text x="68.3" y="56.5">GND_50</text>
<text x="68.3" y="57.9">GND_51</text>
<text x="68.3" y="59.3">GND_52</text>
<text x="118.1" y="55.1">PET_7_P</text>
<text x="118.1" y="56.5">PET_7_N</text>
<text x="137.5" y="56.5">PER_7_N</text>
<text x="137.5" y="55.1">PER_7_P</text>
<text x="51" y="60.7">GND_18</text>
<text x="51" y="62.1">GND_19</text>
<text x="51" y="63.5">PRSNT#2_3</text>
<text x="51" y="64.9">GND_20</text>
<text x="68.3" y="60.7">GND_53</text>
<text x="68.3" y="62.1">GND_54</text>
<text x="68.3" y="63.5">GND_55</text>
<text x="68.3" y="64.9">GND_56</text>
<text x="118.1" y="64.9">PET_8_P</text>
<text x="138.9" y="64.9">PER_8_P</text>
<text x="51" y="66.2">GND_21</text>
<text x="51" y="67.6">GND_22</text>
<text x="51" y="69">GND_23</text>
<text x="51" y="70.4">GND_24</text>
<text x="51" y="71.8">GND_25</text>
<text x="68.3" y="66.2">GND_57</text>
<text x="68.3" y="69">GND_59</text>
<text x="68.3" y="70.4">GND_60</text>
<text x="68.3" y="71.8">GND_61</text>
<text x="68.3" y="67.6">GND_58</text>
<text x="118.1" y="66.2">PET_8_N</text>
<text x="118.1" y="70.4">PET_10_P</text>
<text x="118.1" y="69">PET_9_N</text>
<text x="118.1" y="71.8">PET_10_N</text>
<text x="138.1" y="71.8">PER_10_N</text>
<text x="138.2" y="70.4">PER_10_P</text>
<text x="138.8" y="66.2">PER_8_N</text>
<text x="138.8" y="69">PER_9_N</text>
<text x="138.9" y="67.6">PER_9_P</text>
<text x="51" y="73.2">GND_26</text>
<text x="51" y="74.6">GND_27</text>
<text x="51" y="76">GND_28</text>
<text x="51" y="77.4">GND_29</text>
<text x="68.3" y="73.2">GND_62</text>
<text x="68.3" y="74.6">GND_63</text>
<text x="68.3" y="76">GND_64</text>
<text x="68.3" y="77.4">GND_65</text>
<text x="118.1" y="73.2">PET_11_P</text>
<text x="118.1" y="76">PET_12_P</text>
<text x="118.1" y="74.6">PET_11_N PCIe Lanes[8:15]</text>
<text x="118.1" y="77.4">PET_12_N</text>
<text x="138.1" y="74.6">PER_11_N</text>
<text x="138.1" y="77.4">PER_12_N</text>
<text x="138.2" y="73.2">PER_11_P</text>
<text x="138.2" y="76">PER_12_P</text>
<text x="51" y="78.8">GND_30</text>
<text x="51" y="80.2">GND_31</text>
<text x="51" y="81.6">GND_32</text>
<text x="51" y="83">GND_33</text>
<text x="68.3" y="78.8">GND_66</text>
<text x="68.3" y="80.2">GND_67</text>
<text x="68.3" y="81.6">GND_68</text>
<text x="118.1" y="78.8">PET_13_P</text>
<text x="118.1" y="81.6">PET_14_P</text>
<text x="118.1" y="83">PET_14_N</text>
<text x="138.1" y="80.2">PER_13_N</text>
<text x="138.1" y="83">PER_14_N</text>
<text x="138.2" y="78.8">PER_13_P</text>
<text x="138.2" y="81.6">PER_14_P</text>
<text x="51" y="84.4">GND_34</text>
<text x="51" y="85.8">GND_35</text>
<text x="51" y="87.2">PRSNT#2_4</text>
<text x="118.1" y="84.4">PET_15_P</text>
<text x="118.1" y="85.8">PET_15_N</text>
<text x="138.1" y="85.8">PER_15_N</text>
<text x="138.2" y="84.4">PER_15_P</text>
<text x="44" y="98.4">SMCLK</text>
<text x="44" y="99.8">SMDAT</text>
<text x="44" y="101.2">JTAG1</text>
<text x="76.4" y="98.4">JTAG2</text>
<text x="76.4" y="99.8">JTAG3</text>
<text x="76.4" y="101.2">JTAG4</text>
<text x="44" y="102.6">WAKE#</text>
<text x="44" y="104">RSVD_1</text>
<text x="44" y="105.4">RSVD_2</text>
<text x="44" y="106.8">RSVD_3</text>
<text x="74.5" y="105.4">REFCLK+</text>
<text x="74.8" y="106.8">REFCLK-</text>
<text x="75.3" y="104">PERST#</text>
<text x="76.4" y="102.6">JTAG5</text>
<text x="75.4" y="108.2">RSVD_4</text>
<text x="75.4" y="109.6">RSVD_5</text>
<text x="75.4" y="111">RSVD_6</text>
<text x="75.4" y="112.3">RSVD_7</text>
</g>
<g font-size="1.2">
<text x="39.1" y="16.5">3V3_GF</text>
<text x="88" y="16.5">12V_GF</text>
<text x="50.3" y="26.2">J1A</text>
<text x="32.1" y="30.5">3V3_AUX</text>
<text x="117.3" y="33.3">J1C</text>
<text x="46.9" y="46">B25</text>
<text x="117.3" y="58.4">PCIe x16 EDGE</text>
<text x="117.3" y="62.6">J1D</text>
<text x="46.9" y="78.1">B69</text>
<text x="50.3" y="89.2">PCIe x16 EDGE</text>
<text x="117.3" y="87.8">PCIe x16 EDGE</text>
<text x="43.3" y="96.1">J1B</text>
<text x="43.3" y="114.3">PCIe x16 EDGE</text>
<text x="160.6" y="125.5">Title</text>
<text x="160.6" y="129.7">Size</text>
<text x="162" y="131.1">B</text>
<text x="166.2" y="129.7">Document Number</text>
<text x="166.2" y="131.1">PROYECTO FINAL ELECTRONICA 2</text>
<text x="166.2" y="126.9">PCIe SWITCH x7 NVMe M.2 SSD</text>
<text x="206.8" y="129.7">Rev</text>
<text x="208.1" y="131.1">1</text>
<text x="160.6" y="133.9">Date:</text>
<text x="167.9" y="133.9">Tuesday, April 28, 2026</text>
<text x="188.6" y="133.9">Sheet</text>
<text x="195.6" y="133.9">3</text>
<text x="199.8" y="133.9">of</text>
<text x="204" y="133.9">11</text>
</g>
<g font-size="1.2" fill="#f00">
<text x="99.7" y="35.2">PERP[0]_P</text>
<text x="155.4" y="35.4">PETP[0]_P</text>
<text x="99.6" y="36.6">PERN[0]_N</text>
<text x="99.6" y="39.4">PERN[1]_N</text>
<text x="99.7" y="38">PERP[1]_P</text>
<text x="155.4" y="36.8">PETN[0]_N</text>
<text x="155.4" y="38.2">PETP[1]_P</text>
<text x="155.4" y="39.6">PETN[1]_N</text>
<text x="25.6" y="99.5">SDA_I2C_CN</text>
<text x="25.6" y="100.9">TRST_L_CN</text>
<text x="25.7" y="98.1">SCL_I2C_CN</text>
<text x="90.8" y="99.5">TDI_CN</text>
<text x="90.8" y="100.9">TDO_CN</text>
<text x="90.8" y="98.1">TCK_CN</text>
<text x="90.8" y="106.5">REFCLKIN</text>
<text x="90.8" y="105.1">REFCLKIP</text>
<text x="90.8" y="103.7">CPERST_L</text>
<text x="90.8" y="102.3">TMS_CN</text>
</g>
<g font-size="1.2" fill="#00c">
<text x="118.1" y="38.4">PET_1_P</text>
<text x="118.1" y="51">PET_5_N</text>
<text x="118.1" y="67.8">PET_9_P</text>
<text x="118.1" y="80.3">PET_13_N</text>
</g>
<g font-size="1.2" fill="#cc8006">
<text x="124.8" y="45.3">PCIe Lanes[0:7]</text>
<text x="55.9" y="54.7">Power &amp; Presence</text>
<text x="49.2" y="100.2">Control/Sideband/Low-Speed Signals</text>
</g>
<g font-size="1">
<text x="22.4" y="1.1">5</text>
<text x="64.3" y="1.1">4</text>
<text x="106.2" y="1.1">3</text>
<text x="148.1" y="1.1">2</text>
<text x="190" y="1.1">1</text>
<text x=".4" y="18.8">D</text>
<text x="211.3" y="18.8">D</text>
<text x=".4" y="52">C</text>
<text x="211.3" y="52">C</text>
<text x=".4" y="85.2">B</text>
<text x="211.3" y="85.2">B</text>
<text x=".4" y="118.4">A</text>
<text x="211.3" y="118.4">A</text>
<text x="22.4" y="135.2">5</text>
<text x="64.3" y="135.2">4</text>
<text x="106.2" y="135.2">3</text>
<text x="148.1" y="135.2">2</text>
<text x="190" y="135.2">1</text>
</g>
</svg>
